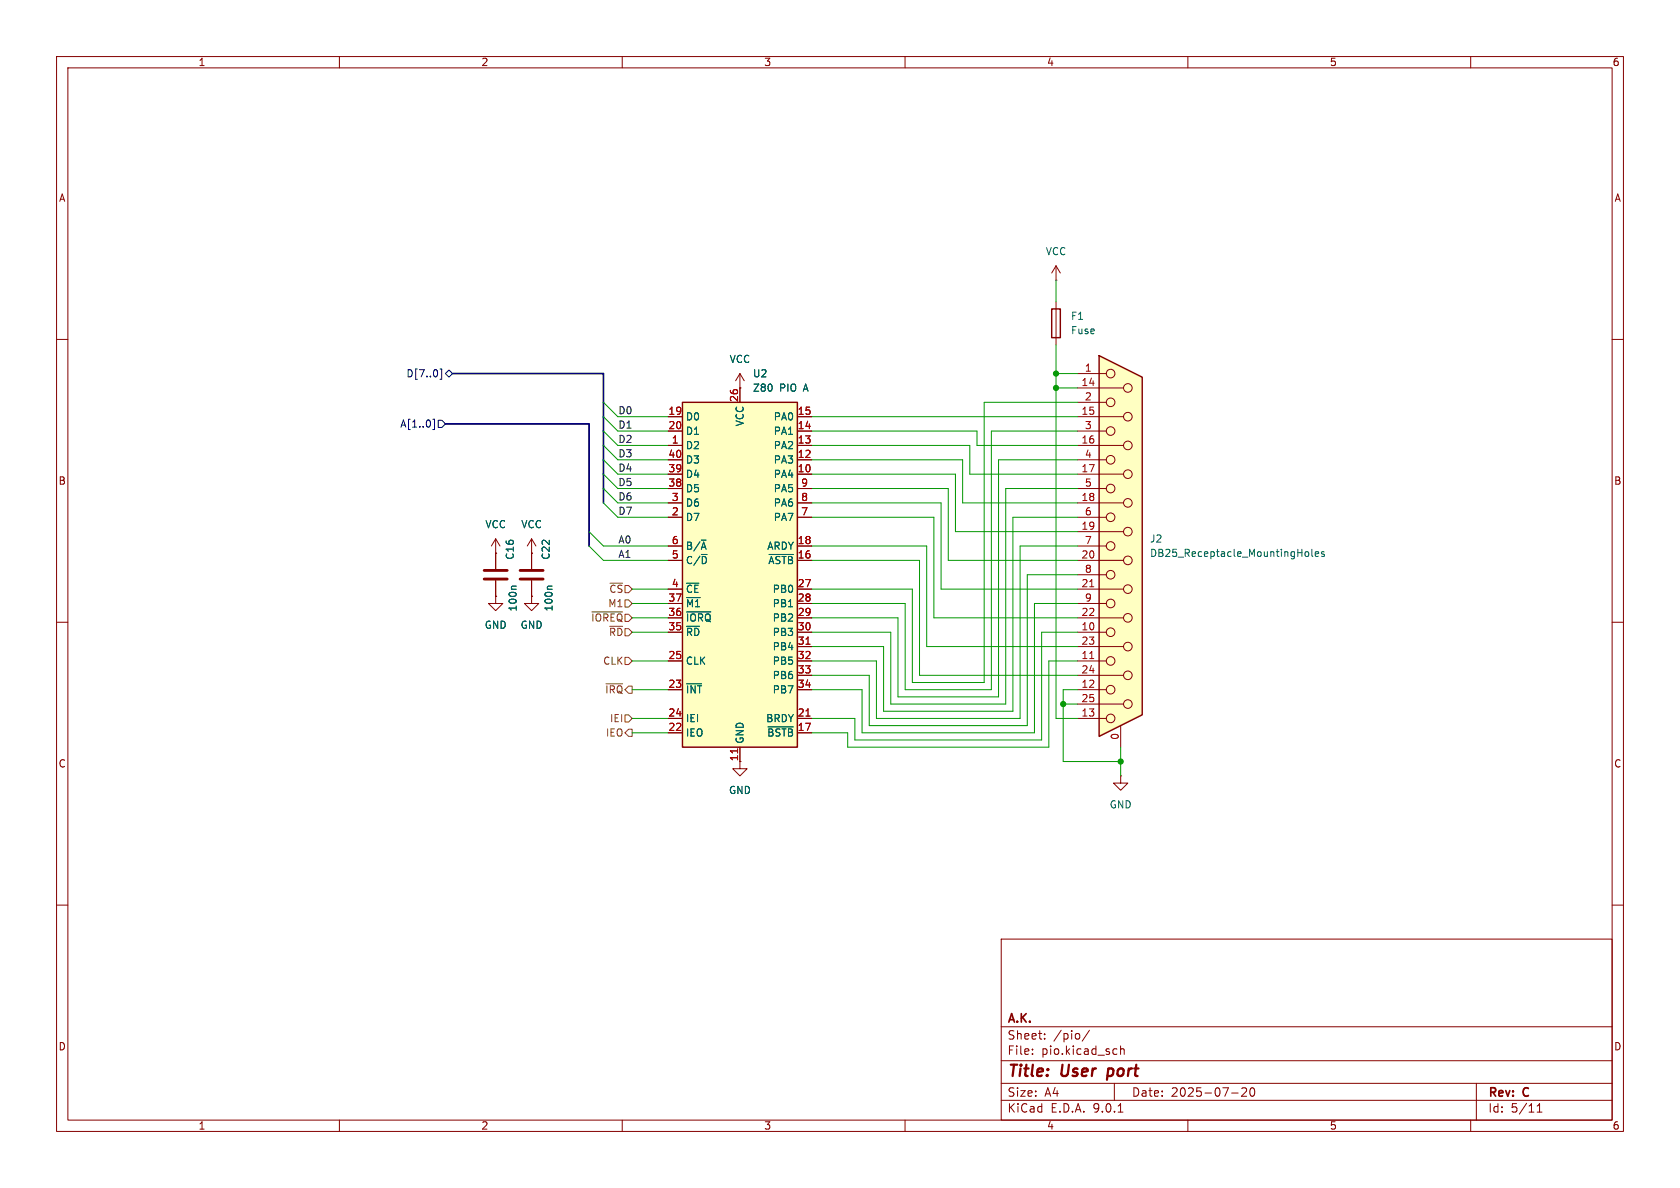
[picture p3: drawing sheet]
<svg xmlns="http://www.w3.org/2000/svg" width="297mm" height="210mm" viewBox="0 0 297 210" stroke-linecap="round" stroke-linejoin="round" font-family="sans-serif">
<g fill="none" stroke="#840000" stroke-width=".18">
<path d="M10 10h277v190h-277zM12 12h273v186h-273zM60 10v2M110 10v2M160 10v2M210 10v2M260 10v2M10 60h2M285 60h2M94 97.8h.1M94 95.3l-.8 1.2M94 95.3l.7 1.2"/>
<path d="M94 95.3v2.5M10 110h2M285 110h2M130.8 134.6v1.3h1.3l-1.3 1.3-1.3-1.3h1.3M10 160h2M177 166h108v32h-108zM285 160h2M60 198v2M110 198v2M160 198v2M177 194.5h108M177 191.5h108"/>
<path d="M177 187.5h108M177 181.5h108M182.5 186.3v.1M182.5 185.5v.1M184.7 183.6v.1M184.7 182.8v.1M192.6 182.1l-1.3 2M197 191.5v3M197.3 185.4l.2 .1M197.5 186.3l-.2 .1M197.7 196.6h.8M198.1 184.9v1.5"/>
<path d="M198.1 185.5l.2-.1 .4 .1v.9M210 198v2M217.7 193.2h1.2M219.5 192.4l.6-.1 .2 .1 .1 .3-.9 1.1h.9M221.1 192.4l.2-.1a.81 .81 0 0 1 .6 .6 .81 .81 0 0 1-.3 .8l-.1 .1a.81 .81 0 0 1-.4-1.4zM260 198v2M261 191.5v6.5M271.7 196.6h.9M271.7 195.5l.5-.4v1.5"/>
</g>
<path d="M195.9 188.9l-.2 2" fill="none" stroke="#840000" stroke-width=".4"/>
<path d="M194.3 62.9l7.6 3.8v59.7l-7.6 3.8z" fill="#ffffc2"/>
<path d="M194.3 62.9l7.6 3.8v59.7l-7.6 3.8z" fill="none" stroke="#840000" stroke-width=".25"/>
<g fill="none" stroke="#840000" stroke-width=".18">
<path d="M190.5 66h5.1M190.5 68.6h8.1M190.5 71.1h5.1M190.5 73.7h8.1M190.5 76.2h5.1M190.5 78.7h8.1M190.5 81.3h5.1M190.5 83.8h8.1M190.5 86.4h5.1M190.5 88.9h8.1M190.5 91.4h5.1M190.5 94h8.1"/>
<path d="M190.5 96.5h5.1M190.5 99.1h8.1M190.5 101.6h5.1M190.5 104.1h8.1M190.5 106.7h5.1M190.5 109.2h8.1M190.5 111.8h5.1M190.5 114.3h8.1M190.5 116.8h5.1M190.5 119.4h8.1M190.5 121.9h5.1M190.5 124.5h8.1"/>
<path d="M190.5 127h5.1M198.1 128.3v3.8"/>
<circle cx="196.3" cy="71.1" r=".76"/>
<circle cx="196.3" cy="66" r=".76"/>
<circle cx="196.3" cy="76.2" r=".76"/>
<circle cx="199.4" cy="78.7" r=".76"/>
<circle cx="199.4" cy="73.7" r=".76"/>
<circle cx="199.4" cy="68.6" r=".76"/>
<circle cx="196.3" cy="86.4" r=".76"/>
<circle cx="196.3" cy="91.4" r=".76"/>
<circle cx="196.3" cy="96.5" r=".76"/>
<circle cx="196.3" cy="81.3" r=".76"/>
<circle cx="199.4" cy="94" r=".76"/>
<circle cx="199.4" cy="83.8" r=".76"/>
<circle cx="199.4" cy="88.9" r=".76"/>
<circle cx="199.4" cy="99.1" r=".76"/>
<circle cx="196.3" cy="101.6" r=".76"/>
<circle cx="196.3" cy="106.7" r=".76"/>
<circle cx="196.3" cy="111.8" r=".76"/>
<circle cx="196.3" cy="116.8" r=".76"/>
<circle cx="199.4" cy="109.2" r=".76"/>
<circle cx="199.4" cy="104.1" r=".76"/>
<circle cx="199.4" cy="114.3" r=".76"/>
<circle cx="199.4" cy="119.4" r=".76"/>
<circle cx="196.3" cy="121.9" r=".76"/>
<circle cx="196.3" cy="127" r=".76"/>
<circle cx="199.4" cy="124.5" r=".76"/>
</g>
<path d="M192.6 103.7h.8M192.6 116.4h.8" fill="none" stroke="#a90000" stroke-width=".18"/>
<path d="M230.8 97.6l.3-.1 .3 .3-.1 .5-.4 .1-.1-.2M231.9 97.1v1.1l.2 .2M232.5 97.9l.6-.1v-.2l-.4-.1-.2 .2 .1 .6h.5M234.1 97.6l-.3-.1-.2 .2 .1 .2 .4 .1v.3h-.5" fill="none" stroke="#006464" stroke-width=".18"/>
<path d="M120.6 71.1h20.4v61h-20.4z" fill="#ffffc2"/>
<path d="M185.9 54.6h1.6v5.1h-1.6zM120.6 71.1h20.4v61h-20.4z" fill="none" stroke="#840000" stroke-width=".25"/>
<g fill="none" stroke="#840000" stroke-width=".18">
<path d="M186.7 49.5h.1M186.7 47l-.8 1.3M186.7 47l.8 1.3M186.7 47v2.5M186.7 53.3v7.7M118.1 73.7h2.5M118.1 76.2h2.5M118.1 78.7h2.5M130.8 68.6h.1M130.8 66v5.1M130.8 66l-.8 1.3M130.8 66l.8 1.3"/>
<path d="M141 73.7h2.5M141 76.2h2.5M141 78.7h2.5M87.6 97.8h.1M87.6 95.3l-.7 1.2M87.6 95.3l.8 1.2M87.6 95.3v5.3M94 97.8h.1M94 97.8v2.8M118.1 81.3h2.5M118.1 83.8h2.5M118.1 86.4h2.5"/>
<path d="M118.1 88.9h2.5M118.1 91.4h2.5M118.1 96.5h2.5M118.1 99.1h2.5M141 81.3h2.5M141 83.8h2.5M141 86.4h2.5M141 88.9h2.5M141 91.4h2.5M141 96.5h2.5M141 99.1h2.5M87.6 105.4v1.3h1.3l-1.3 1.3-1.2-1.3h1.2"/>
<path d="M87.6 105.4h.1M87.6 102.6v2.8M94 105.4v1.3h1.2l-1.2 1.3-1.3-1.3h1.3M94 105.4h.1M94 102.6v2.8M118.1 104.1h2.5M118.1 106.7h2.5M118.1 109.2h2.5M118.1 111.8h2.5M118.1 116.8h2.5M141 104.1h2.5M141 106.7h2.5"/>
<path d="M141 109.2h2.5M141 111.8h2.5M141 116.8h2.5M141 114.3h2.5M141 119.4h2.5M118.1 121.9h2.5M118.1 127h2.5M118.1 129.5h2.5M130.8 132.1v2.5M141 121.9h2.5M141 127h2.5M141 129.5h2.5"/>
<path d="M198.1 137.2v1.2h1.3l-1.3 1.3-1.3-1.3h1.3M198.1 137.2h.1"/>
</g>
<path d="M136 98h4.2M91.3 103.6h-.7l-.2 .2M97.6 103.6h-.7l-.1 .2M121.4 108.2h4.3M121.4 120.9h2.6M135.8 128.5h4.4" fill="none" stroke="#006464" stroke-width=".18"/>
<path d="M142.5 113.9h.7M130.4 132.4v.7M142.5 126.6h.7" fill="none" stroke="#a90000" stroke-width=".18"/>
<path d="M85.6 100.8h4.1M85.6 102.4h4.1M91.9 100.8h4.1M91.9 102.4h4.1" fill="none" stroke="#840000" stroke-width=".51"/>
<path d="M104.6 108.2h5.5M110.5 106h.6l.7 .7-.7 .6h-.6zM110.5 116.2h.6l.7 .6-.7 .7h-.6zM107.1 120.9h3M110.5 126.4h.6l.7 .6-.7 .6h-.6zM111.1 128.9h.7v1.3h-.7l-.6-.7z" fill="none" stroke="#725600" stroke-width=".18"/>
<path d="M76.5 74.1h.3v1.8h-.3M77.5 74.3h.6l.6 .6-.6 .7h-.6zM77.8 65.2h.3v1.8h-.3M78.7 66l.7-.6 .6 .6-.6 .7z" fill="none" stroke="#000084" stroke-width=".18"/>
<path d="M78.7 74.9h25.4v21.6M80 66h26.7v22.9" fill="none" stroke="#000084" stroke-width=".3"/>
<g fill="none" stroke="#009600" stroke-width=".18">
<path d="M186.7 49.5v3.8M106.7 71.1l2.5 2.6h8.9M106.7 76.2l2.5 2.5h8.9M106.7 78.7l2.5 2.6h8.9M106.7 73.7l2.5 2.5h8.9M143.5 73.7h47M143.5 76.2h29.2v2.5h17.8M143.5 78.7h27.9v5.1h19.1M186.7 61v66h3.8M186.7 68.6h3.8M186.7 66h3.8M190.5 71.1h-16.5v49.6h-12.7v-16.6h-17.8"/>
<path d="M190.5 76.2h-15.2v45.7h-15.3v-15.2h-16.5M104.1 96.5l2.6 2.6h11.4M104.1 94l2.6 2.5h11.4M106.7 86.4l2.5 2.5h8.9M106.7 88.9l2.5 2.5h8.9M106.7 81.3l2.5 2.5h8.9M106.7 83.8l2.5 2.6h8.9M143.5 91.4h21.6v17.8h25.4M143.5 99.1h19.1v20.3h27.9M143.5 86.4h24.1v12.7h22.9M143.5 88.9h22.9v15.2h24.1M143.5 81.3h26.7v7.6h20.3"/>
<path d="M143.5 96.5h20.3v17.8h26.7M143.5 83.8h25.4v10.2h21.6M190.5 96.5h-10.2v30.5h-25.4v-10.2h-11.4M190.5 81.3h-14v41.9h-17.8v-14h-15.2M190.5 86.4h-12.7v38.1h-20.3v-12.7h-14M190.5 91.4h-11.4v34.3h-22.9v-11.4h-12.7M111.8 109.2h6.3M111.8 104.1h6.3M111.8 106.7h6.3M111.8 111.8h6.3M111.8 116.8h6.3M190.5 111.8h-6.4v19h-33v-3.8h-7.6"/>
<path d="M190.5 106.7h-7.6v22.8h-30.5v-7.6h-8.9M190.5 101.6h-8.9v26.7h-27.9v-8.9h-10.2M190.5 116.8h-5.1v15.3h-35.5v-2.6h-6.4M111.8 127h6.3M111.8 121.9h6.3M111.8 129.5h6.3M188 124.5h2.5M190.5 121.9h-2.5v12.7h10.1M198.1 132.1v5.1"/>
</g>
<g fill="#009600" stroke="#009600" stroke-width=".18">
<circle cx="188" cy="124.5" r=".46"/>
<circle cx="198.1" cy="134.6" r=".46"/>
<circle cx="186.7" cy="66" r=".46"/>
<circle cx="186.7" cy="68.6" r=".46"/>
</g>
<g font-size="2.8" fill="#840000">
<text x="178" y="190.9">Title:</text>
<text x="187.7" y="190.9">User</text>
<text x="196.6" y="190.9">port</text>
</g>
<g font-size="2.1" fill="#840000">
<text x="178" y="184">Sheet:</text>
<text x="178" y="181.2">A.K.</text>
<text x="186.2" y="184">/pio/</text>
<text x="178" y="186.7">File:</text>
<text x="184.1" y="186.7">pio.kicad_sch</text>
<text x="178" y="196.9">KiCad</text>
<text x="178" y="194.1">Size:</text>
<text x="184.7" y="194.1">A4</text>
<text x="185.7" y="196.9">E.D.A.</text>
<text x="193.3" y="196.9">9.0.1</text>
<text x="200" y="194.1">Date:</text>
<text x="207" y="194.1">2025-07-20</text>
<text x="263" y="194.3">Rev:</text>
<text x="263" y="196.9">Id:</text>
<text x="267.1" y="196.9">5/11</text>
<text x="269.4" y="194.3">C</text>
</g>
<g font-size="1.8" fill="#840000">
<text x="35" y="11.9">1</text>
<text x="85" y="11.9">2</text>
<text x="135" y="11.9">3</text>
<text x="185" y="11.9">4</text>
<text x="235" y="11.9">5</text>
<text x="285" y="11.9">6</text>
<text x="10.3" y="35.9">A</text>
<text x="285.3" y="35.9">A</text>
<text x="10.3" y="85.9">B</text>
<text x="285.3" y="85.9">B</text>
<text x="10.3" y="135.9">C</text>
<text x="130.6" y="134.7" transform="rotate(-90 130.6 134.7)">11</text>
<text x="285.3" y="135.9">C</text>
<text x="10.3" y="185.9">D</text>
<text x="285.3" y="185.9">D</text>
<text x="35" y="199.9">1</text>
<text x="85" y="199.9">2</text>
<text x="135" y="199.9">3</text>
<text x="185" y="199.9">4</text>
<text x="235" y="199.9">5</text>
<text x="285" y="199.9">6</text>
</g>
<g font-size="1.8" fill="#006464">
<text x="184.8" y="45.3">VCC</text>
<text x="189.2" y="56.7">F1</text>
<text x="189.2" y="59.3">Fuse</text>
<text x="128.9" y="64.4">VCC</text>
<text x="133" y="66.9">U2</text>
<text x="133" y="69.4">Z80</text>
<text x="137.8" y="69.4">PIO</text>
<text x="142.2" y="69.4">A</text>
<text x="121.2" y="74.5">D0</text>
<text x="121.2" y="77.1">D1</text>
<text x="131.7" y="75.5" transform="rotate(-90 131.7 75.5)">VCC</text>
<text x="136.7" y="74.5">PA0</text>
<text x="136.7" y="77.1">PA1</text>
<text x="121.2" y="79.6">D2</text>
<text x="121.2" y="82.1">D3</text>
<text x="136.7" y="79.6">PA2</text>
<text x="136.7" y="82.1">PA3</text>
<text x="121.2" y="84.7">D4</text>
<text x="121.2" y="87.2">D5</text>
<text x="121.2" y="89.8">D6</text>
<text x="136.7" y="84.7">PA4</text>
<text x="136.7" y="87.2">PA5</text>
<text x="136.7" y="89.8">PA6</text>
<text x="85.7" y="93.6">VCC</text>
<text x="92.1" y="93.6">VCC</text>
<text x="121.2" y="92.3">D7</text>
<text x="136.7" y="92.3">PA7</text>
<text x="91" y="99.1" transform="rotate(-90 91 99.1)">C16</text>
<text x="97.4" y="99.1" transform="rotate(-90 97.4 99.1)">C22</text>
<text x="121.2" y="97.4">B/~{A}</text>
<text x="121.2" y="99.9">C/~{D}</text>
<text x="135.5" y="97.4">ARDY</text>
<text x="135.7" y="99.9">~{ASTB}</text>
<text x="203.2" y="96.1">J2</text>
<text x="203.2" y="98.7">DB25_Receptacle_MountingHoles</text>
<text x="121.2" y="105">~{CE}</text>
<text x="121.2" y="107.5">~{M1}</text>
<text x="136.5" y="105">PB0</text>
<text x="136.5" y="107.5">PB1</text>
<text x="85.6" y="111.4">GND</text>
<text x="91.5" y="108.2" transform="rotate(-90 91.5 108.2)">100n</text>
<text x="91.9" y="111.4">GND</text>
<text x="97.9" y="108.2" transform="rotate(-90 97.9 108.2)">100n</text>
<text x="121.2" y="110.1">~{IORQ}</text>
<text x="121.2" y="112.6">~{RD}</text>
<text x="136.5" y="110.1">PB2</text>
<text x="136.5" y="112.6">PB3</text>
<text x="121.2" y="117.7">CLK</text>
<text x="136.5" y="115.2">PB4</text>
<text x="136.5" y="117.7">PB5</text>
<text x="121.2" y="122.8">~{INT}</text>
<text x="136.5" y="120.2">PB6</text>
<text x="136.5" y="122.8">PB7</text>
<text x="121.2" y="127.9">IEI</text>
<text x="121.2" y="130.4">IEO</text>
<text x="131.7" y="131.6" transform="rotate(-90 131.7 131.6)">GND</text>
<text x="135.4" y="127.9">BRDY</text>
<text x="135.5" y="130.4">~{BSTB}</text>
<text x="128.8" y="140.6">GND</text>
<text x="196.1" y="143.1">GND</text>
</g>
<g font-size="1.8" fill="#a90000">
<text x="191.7" y="65.8">1</text>
<text x="130.6" y="71.2" transform="rotate(-90 130.6 71.2)">26</text>
<text x="191.1" y="68.3">14</text>
<text x="191.7" y="70.9">2</text>
<text x="118.1" y="73.4">19</text>
<text x="118.1" y="75.9">20</text>
<text x="140.9" y="73.4">15</text>
<text x="140.9" y="75.9">14</text>
<text x="191.1" y="73.4">15</text>
<text x="191.7" y="75.9">3</text>
<text x="118.1" y="81">40</text>
<text x="118.1" y="83.6">39</text>
<text x="118.7" y="78.5">1</text>
<text x="140.9" y="78.5">13</text>
<text x="140.9" y="81">12</text>
<text x="140.9" y="83.6">10</text>
<text x="191.1" y="78.5">16</text>
<text x="191.1" y="83.6">17</text>
<text x="191.7" y="81">4</text>
<text x="118.1" y="86.1">38</text>
<text x="118.7" y="88.6">3</text>
<text x="141.5" y="86.1">9</text>
<text x="141.5" y="88.6">8</text>
<text x="191.1" y="88.6">18</text>
<text x="191.7" y="86.1">5</text>
<text x="118.7" y="91.2">2</text>
<text x="141.5" y="91.2">7</text>
<text x="191.1" y="93.7">19</text>
<text x="191.7" y="91.2">6</text>
<text x="118.7" y="96.3">6</text>
<text x="118.7" y="98.8">5</text>
<text x="140.9" y="96.3">18</text>
<text x="140.9" y="98.8">16</text>
<text x="191.1" y="98.8">20</text>
<text x="191.7" y="96.3">7</text>
<text x="191.7" y="101.3">8</text>
<text x="118.1" y="106.4">37</text>
<text x="118.7" y="103.9">4</text>
<text x="140.9" y="103.9">27</text>
<text x="140.9" y="106.4">28</text>
<text x="191.1" y="103.9">21</text>
<text x="191.7" y="106.4">9</text>
<text x="118.1" y="109">36</text>
<text x="118.1" y="111.5">35</text>
<text x="140.9" y="109">29</text>
<text x="140.9" y="111.5">30</text>
<text x="191.1" y="109">22</text>
<text x="191.1" y="111.5">10</text>
<text x="118.1" y="116.6">25</text>
<text x="140.9" y="114">31</text>
<text x="140.9" y="116.6">32</text>
<text x="140.9" y="119.1">33</text>
<text x="191.1" y="114">23</text>
<text x="191.1" y="116.6">11</text>
<text x="191.1" y="119.1">24</text>
<text x="118.1" y="121.7">23</text>
<text x="140.9" y="121.7">34</text>
<text x="191.1" y="121.7">12</text>
<text x="191.1" y="124.2">25</text>
<text x="118.1" y="126.7">24</text>
<text x="118.1" y="129.3">22</text>
<text x="140.9" y="126.7">21</text>
<text x="140.9" y="129.3">17</text>
<text x="191.1" y="126.7">13</text>
<text x="197.9" y="130.9" transform="rotate(-90 197.9 130.9)">0</text>
</g>
<g font-size="1.8" fill="#000084">
<text x="71.8" y="66.9">D[7..0]</text>
<text x="70.7" y="75.8">A[1..0]</text>
</g>
<g font-size="1.8" fill="#0f0f0f">
<text x="109.2" y="75.9">D1</text>
<text x="109.2" y="73.3">D0</text>
<text x="109.2" y="78.4">D2</text>
<text x="109.2" y="83.5">D4</text>
<text x="109.2" y="80.9">D3</text>
<text x="109.2" y="88.6">D6</text>
<text x="109.2" y="86">D5</text>
<text x="109.2" y="91.1">D7</text>
<text x="109.2" y="98.7">A1</text>
<text x="109.2" y="96.2">A0</text>
</g>
<g font-size="1.8" fill="#725600">
<text x="107.4" y="107.5">M1</text>
<text x="107.6" y="105">~{CS}</text>
<text x="104.4" y="110.1">~{IOREQ}</text>
<text x="107.6" y="112.6">~{RD}</text>
<text x="106.5" y="117.7">CLK</text>
<text x="106.9" y="122.8">~{IRQ}</text>
<text x="107" y="130.4">IEO</text>
<text x="107.7" y="127.9">IEI</text>
</g>
</svg>
